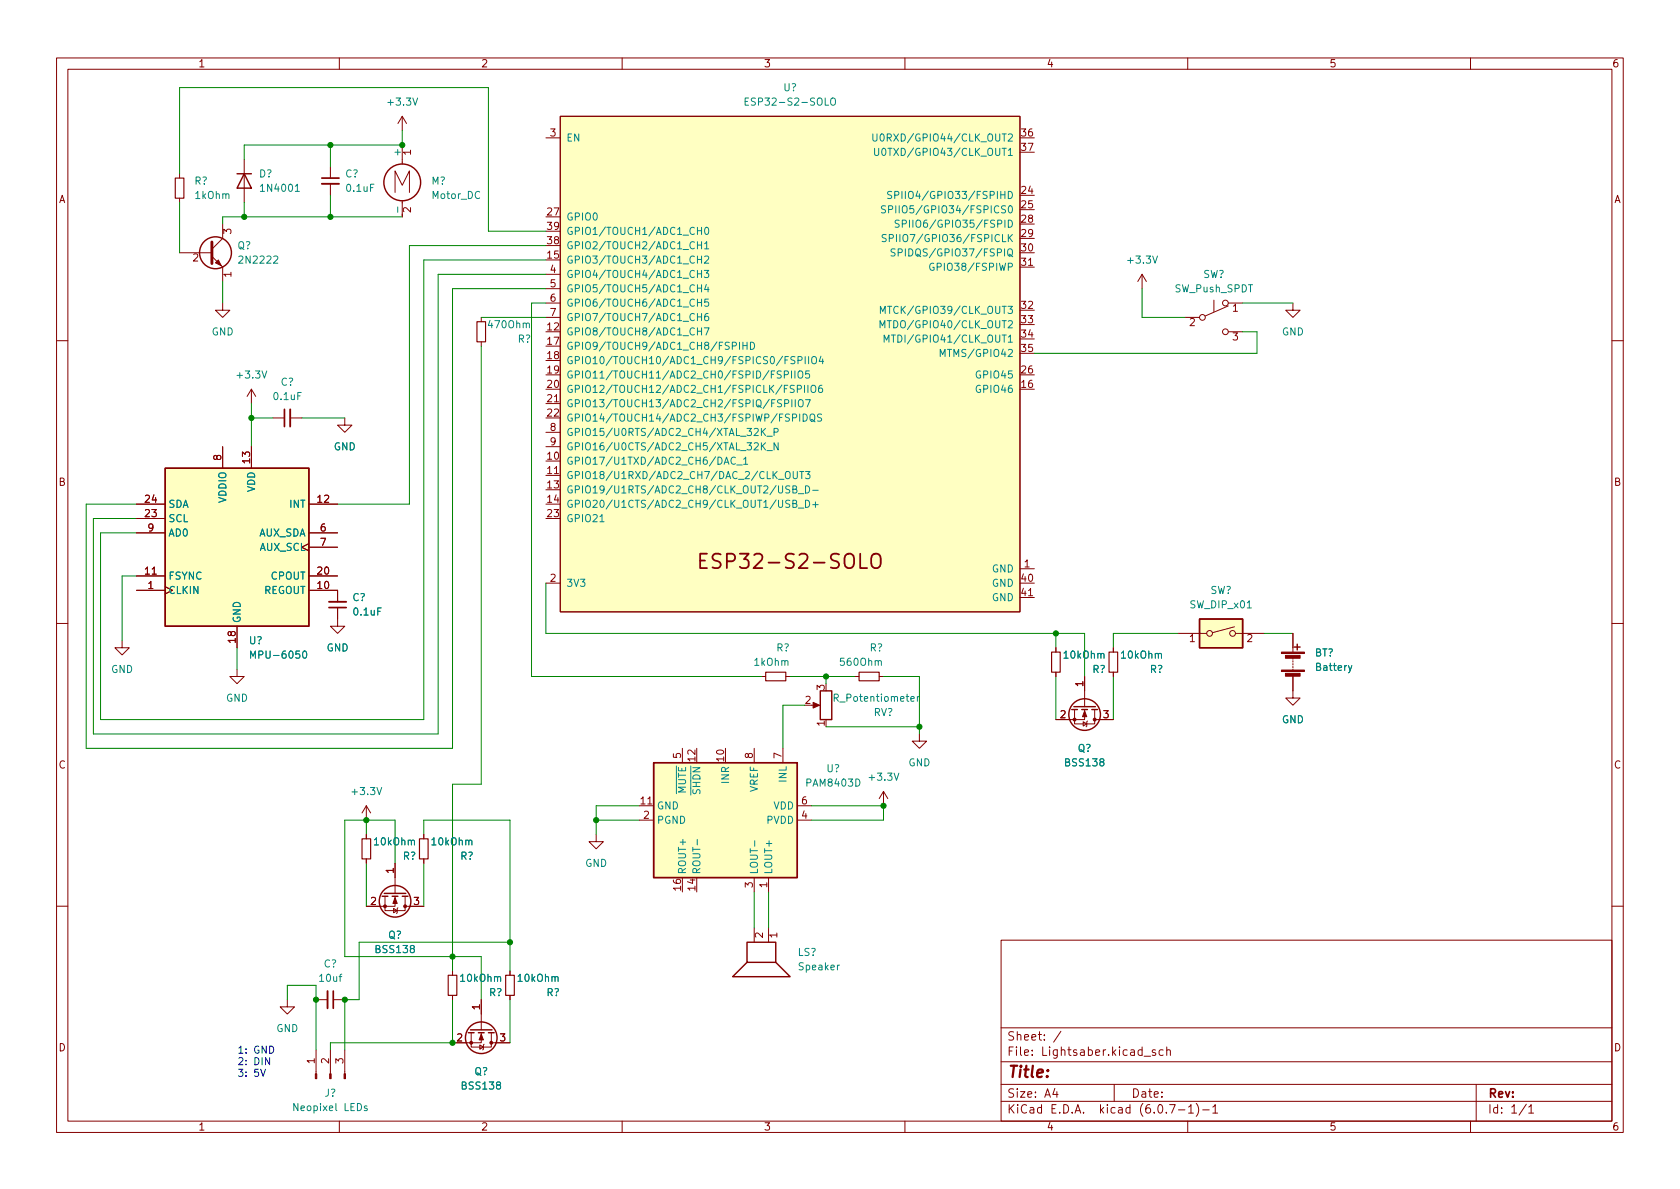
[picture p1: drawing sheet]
<svg xmlns="http://www.w3.org/2000/svg" width="297mm" height="210mm" viewBox="0 0 297 210" stroke-linecap="round" stroke-linejoin="round" font-family="sans-serif">
<g fill="none" stroke="#840000" stroke-width=".18">
<path d="M10 10.2h277v190.1h-277zM12 12.2h273v186.1h-273zM60 10.2v2M110 10.2v2M160 10.2v2M210 10.2v2M260 10.2v2M31.7 30.7v.8M31.7 35v.8M39.4 39.6v2.6l-1.9 1.9M43.2 28.2v7.6M58.4 29.5v2"/>
<path d="M58.4 32.5v2M69.8 34v-3.8l1.3 2.6 1.3-2.6v3.8M71.1 20.6v2.5M71.1 25.6v3.4M71.1 35.5v2.8M71.1 20.6l-.7 1.2M71.1 20.6l.8 1.2M96.5 24.4h2.6M99.1 20.6h81.2v87.6h-81.2zM31.7 44.7h5.8M37.5 45.3l1.9 1.9v2.6M39.4 53.6v1.3h1.2l-1.2 1.2-1.3-1.2h1.3"/>
<path d="M85.1 56.1v.8M96.5 53.6h2.6M96.5 56.1h2.6M96.5 48.5h2.6M96.5 51h2.6M180.3 47.2h2.6M201.9 48.5l-.7 1.3M201.9 48.5v2.5M201.9 48.5l.8 1.3M209.5 56.1h2.6M214.6 53.1v2M217.2 54.1l-4.1 1.8"/>
<path d="M217.2 53.6h2.5M217.2 58.7h2.5M228.6 53.6v1.3h1.3l-1.3 1.2-1.3-1.2h1.3M10 60.2h2M39.4 79v3.8M44.4 68.8v2.6M44.4 79v3.8M44.4 68.8l-.7 1.3M44.4 68.8l.8 1.3M48.3 73.9h2M51.3 73.9h2M61 73.9v1.3h1.2l-1.2 1.2-1.3-1.2h1.3"/>
<path d="M85.1 60.4v.8M96.5 71.4h2.6M96.5 76.4h2.6M96.5 79h2.6M285 60.2h2M24.1 89.1h5.1M24.1 91.7h5.1M24.1 94.2h5.1M54.6 96.1l-1.3 .7 1.3 .6M54.6 89.1h5.1M54.6 94.2h5.1M54.6 96.8h5.1"/>
<path d="M96.5 84.1h2.6M10 110.2h2M21.6 113.3v1.2h1.3l-1.3 1.3-1.3-1.3h1.3M24.1 104.4h5.1M24.1 101.8h5.1M41.9 118.4v1.2h1.3l-1.3 1.3-1.3-1.3h1.3M41.9 110.7v3.8M54.6 104.4h5.1v2M54.6 101.8h5.1M59.7 107.4v3.3h1.3l-1.3 1.3-1.3-1.3h1.3M96.5 103.1h2.6M134.6 119.6h.8"/>
<path d="M138.9 119.6h.8M151.1 119.6h.8M155.4 119.6h.8M180.3 100.6h2.6M180.3 105.7h2.6M186.7 114.5v.8M186.7 118.9v.7M191.8 119.6v5.4M196.8 114.5v.8M196.8 118.9v.7M208.3 112h5.1M218.3 110.8l-3.9 1.1"/>
<path d="M218.4 112h5.1M228.6 119.6v3.8h1.3l-1.3 1.3-1.3-1.3h1.3M228.6 112v3.3M228.6 116.3v.3M228.6 116.8v.3M228.6 117.3v.3M228.6 117.9v.2M228.6 118.4v.2M285 110.2h2M120.6 132.3v2.6M133.3 132.3v2.6M138.4 132.3v2.6"/>
<path d="M143.5 124.7h1M156.2 139.9l-.8 1.3M156.2 139.9v2.6M156.2 139.9l.8 1.3M162.6 129.8v1.3h1.2l-1.2 1.2-1.3-1.2h1.3M190 125.5v2.5h3.5v-2.5M191.5 127.6l.7 .4-.7 .4zM191.8 125.5v1.7h-5.1M192.3 127.5l-.1 .1v.8l-.2 .1M193.5 127.2h3.3M64.8 142.5v2.5M64.8 147.6v.7"/>
<path d="M64.8 151.9v.7M64.8 142.5l-.8 1.3M64.8 142.5l.7 1.3M68.1 158.5v2.5h3.5v-2.5M69.8 158.5v1.8h-5M69.8 152.6v5.4M74.9 147.6v.7M74.9 151.9v.7M105.4 147.6v1.2h1.3l-1.3 1.3-1.3-1.3h1.3M113 142.5h2.6M113 145h2.6M133.3 155.2v2.5"/>
<path d="M135.9 155.2v2.5M141 142.5h2.5M141 145h2.5M10 160.2h2M50.8 176.8v1.2h1.3l-1.3 1.3-1.3-1.3h1.3M55.9 176.8h2M58.9 176.8h2.1M69.6 160.6l.6 .4-.6 .4zM70.4 160.5l-.2 .1v.8l-.1 .1M71.6 160.3h3.3M80 171.7v.8M80 176v.8"/>
<path d="M85.1 176.8v5.3M90.2 171.7v.8M90.2 176v.8M133.3 164.1v2.5M135.9 164.1v2.5M177 166.3h108v32h-108zM285 160.2h2M55.9 185.7v4.2M58.4 185.7v4.2M60 198.3v2M61 185.7v4.2M83.3 182.6v2.6h3.6v-2.6"/>
<path d="M84.8 184.8l.7 .4-.7 .3zM85.1 182.6v1.8h-5.1M85.6 184.7l-.1 .1v.7l-.2 .2M86.9 184.4h3.3M110 198.3v2M160 198.3v2M177 194.8h108M177 191.8h108M177 187.8h108M177 181.8h108M186.5 192.5l-.4 1h1M186.9 193v1"/>
<path d="M187.6 182.4l-1.3 1.9M197 191.8v3M202.3 186.8h1.1M204.3 185.7l-.4-.1-.2 .2 .1 .3 .5 .1v.4h-.6M205.6 185.7l-.4-.1-.3 .3v.4l.2 .3h.5M206.3 185.8l.2-.2 .4 .1v.9M206.3 185.1v1.5M206.8 195.3h1l-.7 1.5M208.4 196.3h1.1M210 198.3v2M210.1 195.8l.5-.5v1.5M210.1 196.8h.9"/>
<path d="M211.5 195.1a1.72 1.72 0 0 1 0 2.3M212.6 196.3h1.2M214.4 195.8l.5-.5v1.5M214.4 196.8h.9M260 198.3v2M261 191.8v6.5M269.9 195.3l-1.3 1.9M270.3 195.8l.4-.5v1.5M270.3 196.8h.9"/>
<circle cx="212.6" cy="56.1" r=".51"/>
<circle cx="216.7" cy="53.6" r=".51"/>
<circle cx="216.7" cy="58.7" r=".51"/>
<circle cx="213.9" cy="112" r=".51"/>
<circle cx="217.9" cy="112" r=".51"/>
</g>
<g fill="none" stroke="#840000" stroke-width=".25">
<path d="M41.9 30.7h2.5M43.2 30.7l1.2 2.6h-2.5zM29.2 82.8h25.4v27.9h-25.4zM212.1 109.5h7.6v5h-7.6zM228.9 114.4h1M229.4 113.9v1M115.6 134.9h25.4v20.3h-25.4zM145 122.2h2.1v5h-2.1zM189.5 125.5h1M189.9 125h3.8M191.3 125.5h1M193 125.5h1.1"/>
<path d="M67.6 158.5h1M67.9 158h3.9M69.3 158.5h1.1M71.1 158.5h1M132.1 166.6h5.1v3.6h-5.1zM132.1 170.2l-2.6 2.5h10.2l-2.5-2.5M82.8 182.6h1M83.2 182.1h3.8M84.6 182.6h1M86.4 182.6h1"/>
<circle cx="71.1" cy="32.3" r="3.3"/>
<circle cx="38.1" cy="44.7" r="2.82"/>
<circle cx="191.8" cy="126.4" r="2.79"/>
<circle cx="69.8" cy="159.4" r="2.79"/>
<circle cx="85.1" cy="183.5" r="2.79"/>
</g>
<g fill="#840000" stroke="#840000" stroke-width=".18">
<path d="M85.1 182.9l.4 1h-.8z"/>
<path d="M60.8 189.9h.3v.8h-.3z"/>
<path d="M58.3 189.9h.2v.8h-.2z"/>
<path d="M55.8 189.9h.2v.8h-.2z"/>
<path d="M69.8 158.7l.4 1.1h-.7z"/>
<path d="M38.1 46.5l.5-.5 .5 1z"/>
<path d="M143.8 124.2l1.1 .5-1.1 .5z"/>
<path d="M226.6 118.5h4v.2h-4z"/>
<path d="M226.6 115.3h4v.3h-4z"/>
<path d="M227.3 119.1h2.6v.5h-2.6z"/>
<path d="M227.3 115.9h2.6v.5h-2.6z"/>
<path d="M191.8 125.7l.4 1h-.8z"/>
<circle cx="83.3" cy="184.4" r=".25"/>
<circle cx="86.9" cy="184.4" r=".25"/>
<circle cx="68.1" cy="160.3" r=".25"/>
<circle cx="71.6" cy="160.3" r=".25"/>
<circle cx="190" cy="127.2" r=".25"/>
<circle cx="193.5" cy="127.2" r=".25"/>
</g>
<path d="M31 31.5h1.5v3.5h-1.5zM84.3 56.9h1.6v3.5h-1.6zM135.4 118.9h3.5v1.5h-3.5zM151.9 118.9h3.5v1.5h-3.5zM185.9 115.3h1.6v3.6h-1.6zM196.1 115.3h1.5v3.6h-1.5zM64 148.3h1.5v3.6h-1.5zM74.2 148.3h1.5v3.6h-1.5zM79.2 172.5h1.6v3.5h-1.6zM89.4 172.5h1.5v3.5h-1.5z" fill="none" stroke="#840000" stroke-width=".2"/>
<path d="M56.9 32.5h3M51.3 72.4v3M58.2 106.4h3M57.9 175.3v3" fill="none" stroke="#840000" stroke-width=".33"/>
<path d="M56.9 31.5h3M50.3 72.4v3M58.2 107.4h3M58.9 175.3v3" fill="none" stroke="#840000" stroke-width=".3"/>
<g fill="none" stroke="#008484" stroke-width=".18">
<path d="M131.7 17.9h.5M132.4 17.3h-.7v1.3h.7M146.9 17.5l.3-.2a.43 .43 0 0 1 .5 .5v.4a.42 .42 0 0 1-.4 .4 .42 .42 0 0 1-.4-.4zM52.2 33.8h.7M154.3 23.7v1l.3 .3 .3-.1 .2-.2v-1M154.6 26.2v1.1l.3 .2 .3-.1 .2-.1v-1.1M155.7 23.8l.2-.1a.68 .68 0 0 1 .4 .6 .68 .68 0 0 1-.4 .7l-.2-.2-.1-.3zM156 26.3l.2-.1a.68 .68 0 0 1 .4 .7 .68 .68 0 0 1-.4 .6l-.2-.1-.1-.4zM156.6 36.4h-.5l-.2 .1v.4l.5 .2 .2 .3-.3 .3-.5-.1M157.1 37h.6l.1-.2v-.3l-.7-.1v1.3M157.7 33.9l-.5-.1-.2 .2v.3l.5 .3 .2 .3-.3 .2h-.5M158.2 34.5l.6-.1 .1-.1v-.3l-.7-.2v1.3"/>
<path d="M159 39l-.5-.1-.2 .1v.4l.6 .2 .1 .4-.3 .2-.4-.1M159.5 39.6l.6-.1 .2-.2-.1-.3-.7-.1v1.3M123.3 58.6h.7M123.3 45.9h.7M123.3 42.7v1.3M123.3 43.3h.7M123.3 40.8h.7M123.3 48.4h.7M123.3 51h.7M123.3 53.5h.7M123.3 56h.7M124 40.2v1.3"/>
<path d="M124 42.7v1.3M124 45.3v1.2M124 47.8v1.3M124 50.4v1.2M124 52.9v1.3M124 55.4v1.3M124 58v1.2M124.5 58h.9l-.6 1.2M124.5 47.8h.8l-.4 .5 .3 .1v.6l-.1 .1-.6-.1M124.6 45.4l.5-.1 .2 .3-.8 .9h.8M124.6 43.1l.3-.4v1.3M124.6 44h.7"/>
<path d="M124.7 40.3l.2-.1a.68 .68 0 0 1 .4 .6 .68 .68 0 0 1-.4 .7l-.2-.2-.1-.3zM124.9 50.3l-.3 .9h.8M125.2 55.4l-.4 .1a.85 .85 0 0 0 0 1.2l.4-.1 .1-.4-.2-.3h-.3l-.2 .3M125.2 50.8v.8M125.2 52.9h-.6v.6l.2-.1h.4l.1 .2-.1 .4-.1 .2-.5-.2M155.6 58v-1.3l.4 .9 .4-.9v1.3M155.7 55.4v-1.2l.4 .9 .4-.9v1.2M156.7 41.5h-.5l-.2 .1v.3l.6 .3 .1 .3-.3 .2h-.4M156.9 56.7h.7M156.9 54.2h.8M157.2 42.1h.6l.2-.2-.1-.3-.7-.1v1.2M157.6 59.2h.7"/>
<path d="M158.3 44.1l-.5-.1-.2 .1v.4l.5 .2 .2 .3-.3 .3-.5-.1M158.8 44.7l.6-.1 .1-.2v-.3l-.7-.1v1.3M165.1 46.6a.59 .59 0 0 0-.7 .6 .59 .59 0 0 0 .7 .6l.1-.5h-.3M130.8 60.5v1.3M131.4 60.5v1.3M131.4 61.1h.7M132.1 60.5v1.3M132.7 60.5a.64 .64 0 0 1 .7 .6 .64 .64 0 0 1-.7 .7zM134.6 75.8v1.2M134.6 78.3v1.3M134.8 76.3l.5 .7M134.8 78.8l.5 .8"/>
<path d="M135.3 75.8l-.7 .7M135.3 78.3l-.7 .7M135.6 77.1h1M135.6 79.7h1M136.9 76.4h.6l.1-.2-.1-.3-.6-.1v1.2M137.6 78.3v1.3l-.7-1.3v1.3M138.7 66.3l.6-.1 .1-.2-.1-.3-.6-.1v1.3M138.7 71.3h.6l.2-.2-.1-.3-.7-.1v1.2M139.9 65.6v1.3M140 70.7v1.2M140.6 65.6v1.3M140.6 70.7v1.2"/>
<path d="M141 68.8l.6-.1 .1-.1-.1-.3-.6-.2v1.3M141.1 63.7h.6l.1-.2v-.3l-.7-.1v1.2M141.2 65.8l.2-.2a.43 .43 0 0 1 .5 .4v.4a.42 .42 0 0 1-.4 .5 .42 .42 0 0 1-.4-.5zM141.3 70.7h.2a.43 .43 0 0 1 .5 .4v.4a.42 .42 0 0 1-.4 .5 .42 .42 0 0 1-.4-.5v-.4zM141.4 73.2v1.3M142 73.2a.64 .64 0 0 1 .7 .6 .64 .64 0 0 1-.7 .7zM142.2 68.1v1.3M142.4 63.1v1.2M142.4 70.7h.9l-.6 1.2M142.8 68.1v1.3M143 63.1v1.2M143.1 65.6h-.6l-.1 .6 .2-.1h.4l.2 .2-.1 .4-.2 .2-.5-.2"/>
<path d="M143.3 73.4l.2-.2a.43 .43 0 0 1 .6 .4v.5a.42 .42 0 0 1-.5 .4 .42 .42 0 0 1-.4-.4zM143.5 74.2l.6 .4M143.6 68.2l.1-.1a.43 .43 0 0 1 .5 .5v.4a.42 .42 0 0 1-.4 .4 .42 .42 0 0 1-.4-.4v-.4zM143.7 63.1h.1a.43 .43 0 0 1 .6 .4v.4a.42 .42 0 0 1-.5 .4 .42 .42 0 0 1-.4-.4v-.4zM145.1 63l-.3 .9h.8M145.3 73.3l-.5-.1-.2 .1v.4l.5 .2 .2 .3-.3 .3-.5-.1M145.3 68.1l-.3 .1a.86 .86 0 0 0 0 1.2l.4-.1v-.4l-.2-.3h-.2l-.3 .3M145.4 63.5v.8M156.3 60.5v-1.3l.5 .9 .4-.9v1.3M166.2 63.1v-1.3l.5 .9 .4-.9v1.3M106.1 92.3h.7M130 81a.6 .6 0 0 0-.8 .4 .6 .6 0 0 0 .6 .7l.2-.1"/>
<path d="M130.3 82.2h.9M131.5 81.2l.3-.4v1.3M131.5 82.1h.7M138.9 83.6l.3-.2a.43 .43 0 0 1 .5 .4v.4a.42 .42 0 0 1-.4 .5 .42 .42 0 0 1-.4-.5zM139.6 86l-.4-.1-.2 .1v.4l.5 .2 .1 .3-.2 .3-.5-.1M140.2 86.5h.5l.2-.2-.1-.3-.6-.1v1.3h.5l.2-.1v-.3l-.3-.3M140.2 89.1l.5-.1 .2-.2-.1-.2-.6-.1v1.2h.5l.2-.1v-.3l-.3-.2M140.2 83.4v1l.3 .2h.4l.1-.2v-1M141.2 87.3h.9M141.2 89.8h.9M141.4 83.4h.7M141.8 83.4v1.2"/>
<path d="M142.4 83.4h.8l-.4 .5 .4 .1v.5l-.2 .1-.6-.1M142.4 85.9a.64 .64 0 0 1 .8 .6 .64 .64 0 0 1-.8 .7zM142.4 88.5a.64 .64 0 0 1 .8 .6 .64 .64 0 0 1-.8 .6zM143.7 86.7h1M143.7 89.2h1M144.2 88.8v.9M44.3 116.4v-1.3l.4 .9 .5-.9v1.3M53.6 115.2l.2-.1a.68 .68 0 0 1 .4 .7 .68 .68 0 0 1-.4 .6l-.2-.1-.1-.4zM239 117.7l-.4 1.2-.2 .1M162.2 123.2v.8M162.6 123.2l-.4 .2M123.3 148.4v1"/>
<path d="M133.4 148.7v.9M64.9 195.6h-.3l-.2 .1 .1 .2 .4 .1v.3h-.5"/>
</g>
<g fill="#ffffc2" stroke="#ffffc2" stroke-width=".18">
<path d="M29.2 82.8h25.4v27.9h-25.4z"/>
<path d="M115.6 134.9h25.4v20.3h-25.4z"/>
<path d="M99.1 20.6h81.2v87.6h-81.2z"/>
<path d="M212.1 109.5h7.6v5h-7.6z"/>
</g>
<path d="M37.5 42.8v3.8" fill="none" stroke="#840000" stroke-width=".51"/>
<path d="M123.8 99.1h.8M125 97.9h-1.2v2.6h1.2M154.2 98.3a.85 .85 0 0 1 .9-.4 .85 .85 0 0 1 .6 .9v.8a.85 .85 0 0 1-.8 .9 .85 .85 0 0 1-.9-.9z" fill="none" stroke="#840000" stroke-width=".32"/>
<path d="M46.1 189.1l.4 1.2 .4-1.2M47.7 185a.64 .64 0 0 1 .7 .6 .64 .64 0 0 1-.7 .6zM47.7 187v1.3l-.8-1.3v1.3" fill="none" stroke="#0000c2" stroke-width=".18"/>
<g fill="none" stroke="#008400" stroke-width=".18">
<path d="M31.7 30.7v-15.2h54.7v25.4h10.1M31.7 35.8v8.9M43.2 35.8v2.5M58.4 25.6v3.9M58.4 34.5v3.8M71.1 38.3h-31.7v1.3M71.1 23.1v2.5h-27.9v2.6M39.4 49.8v3.8M85.1 56.1h11.4M96.5 53.6h-2.5v66h40.6M96.5 51h-16.5v81.3h-64.8v-43.2h8.9M96.5 43.4h-24.1v45.7h-12.7"/>
<path d="M96.5 48.5h-19v81.3h-61v-38.1h7.6M96.5 46h-21.6v81.2h-57.1v-33h6.3M201.9 51v5.1h7.6M219.7 58.7h2.5v3.8h-39.3M219.7 53.6h8.9M44.4 71.4v7.6M44.4 73.9h3.9M53.3 73.9h7.7M85.1 61.2v77.5h-5.1v33M24.1 101.8h-2.5v11.5M41.9 114.5v3.9M96.5 103.1v8.9h95.3v7.6"/>
<path d="M139.7 119.6h11.4M146 119.6v1.3M156.2 119.6h6.4v10.2M186.7 112v2.5M186.7 119.6v7.6M196.8 119.6v7.6M208.3 112h-11.5v2.5M223.5 112h5.1M142.2 124.7h-3.8v7.6M146 128.5h16.6M64.8 145v2.6M64.8 152.6v7.7"/>
<path d="M69.8 152.6v-7.6h-8.8v24.2h24.1v7.6M74.9 147.6v-2.6h15.3v26.7M74.9 152.6v7.7M105.4 145h7.6M113 142.5h-7.6v5.1M133.3 157.7v6.4M135.9 157.7v6.4M143.5 142.5h12.7v2.5h-12.7M50.8 176.8v-2.6h5.1v11.5M80 176.8v7.6h-21.6v1.3M90.2 166.6h-26.7v10.2h-2.5v8.9M90.2 176.8v7.6"/>
</g>
<g fill="#008400" stroke="#008400" stroke-width=".18">
<circle cx="105.4" cy="145" r=".46"/>
<circle cx="162.6" cy="128.5" r=".46"/>
<circle cx="186.7" cy="112" r=".46"/>
<circle cx="156.2" cy="142.5" r=".46"/>
<circle cx="80" cy="169.2" r=".46"/>
<circle cx="90.2" cy="166.6" r=".46"/>
<circle cx="146" cy="119.6" r=".46"/>
<circle cx="58.4" cy="25.6" r=".46"/>
<circle cx="71.1" cy="25.6" r=".46"/>
<circle cx="44.4" cy="73.9" r=".46"/>
<circle cx="43.2" cy="38.3" r=".46"/>
<circle cx="58.4" cy="38.3" r=".46"/>
<circle cx="64.8" cy="145" r=".46"/>
<circle cx="61" cy="176.8" r=".46"/>
<circle cx="55.9" cy="176.8" r=".46"/>
<circle cx="80" cy="184.4" r=".46"/>
</g>
<text font-size="3.5" fill="#840000" x="125.8" y="100.6">ESP32-S2-SOLO</text>
<text font-size="2.8" fill="#840000" x="178" y="190.6">Title:</text>
<g font-size="2.1" fill="#840000">
<text x="178" y="184">Sheet: /</text>
<text x="178" y="186.7">File: Lightsaber.kicad_sch</text>
<text x="178" y="196.9">KiCad E.D.A. kicad (6.0.7-1)-1</text>
<text x="178" y="194.1">Size: A4</text>
<text x="200" y="194.1">Date:</text>
<text x="263" y="194.1">Rev:</text>
<text x="263" y="196.9">Id: 1/1</text>
</g>
<g font-size="1.8" fill="#840000">
<text x="35" y="11.9">1</text>
<text x="85" y="11.9">2</text>
<text x="135" y="11.9">3</text>
<text x="185" y="11.9">4</text>
<text x="235" y="11.9">5</text>
<text x="285" y="11.9">6</text>
<text x="72.6" y="27.4" transform="rotate(-90 72.6 27.4)">1</text>
<text x="97.3" y="24.1">3</text>
<text x="180.6" y="24.1">36</text>
<text x="180.6" y="26.7">37</text>
<text x="10.3" y="35.9">A</text>
<text x="180.6" y="34.3">24</text>
<text x="285.3" y="35.9">A</text>
<text x="40.9" y="41.4" transform="rotate(-90 40.9 41.4)">3</text>
<text x="72.6" y="37.6" transform="rotate(-90 72.6 37.6)">2</text>
<text x="96.8" y="38.1">27</text>
<text x="96.8" y="40.6">39</text>
<text x="180.6" y="36.8">25</text>
<text x="180.6" y="39.4">28</text>
<text x="180.6" y="41.9">29</text>
<text x="34.1" y="46.2">2</text>
<text x="96.8" y="45.7">15</text>
<text x="96.8" y="43.2">38</text>
<text x="180.6" y="44.4">30</text>
<text x="180.6" y="47">31</text>
<text x="40.9" y="49" transform="rotate(-90 40.9 49)">1</text>
<text x="97.3" y="48.3">4</text>
<text x="97.3" y="50.8">5</text>
<text x="97.3" y="53.3">6</text>
<text x="96.8" y="58.4">12</text>
<text x="97.3" y="55.9">7</text>
<text x="180.6" y="54.6">32</text>
<text x="180.6" y="57.1">33</text>
<text x="180.6" y="59.7">34</text>
<text x="210.3" y="57.7">2</text>
<text x="217.9" y="55.1">1</text>
<text x="96.8" y="61">17</text>
<text x="96.8" y="63.5">18</text>
<text x="180.6" y="62.2">35</text>
<text x="217.9" y="60.2">3</text>
<text x="96.8" y="66">19</text>
<text x="96.8" y="68.6">20</text>
<text x="96.8" y="71.1">21</text>
<text x="180.6" y="68.6">16</text>
<text x="180.6" y="66">26</text>
<text x="96.8" y="73.7">22</text>
<text x="97.3" y="76.2">8</text>
<text x="39.1" y="81.4" transform="rotate(-90 39.1 81.4)">8</text>
<text x="44.2" y="81.9" transform="rotate(-90 44.2 81.9)">13</text>
<text x="96.8" y="81.3">10</text>
<text x="96.8" y="83.8">11</text>
<text x="97.3" y="78.7">9</text>
<text x="10.3" y="85.9">B</text>
<text x="25.7" y="88.9">24</text>
<text x="56.2" y="88.9">12</text>
<text x="96.8" y="86.4">13</text>
<text x="96.8" y="88.9">14</text>
<text x="285.3" y="85.9">B</text>
<text x="25.7" y="91.4">23</text>
<text x="26.2" y="94">9</text>
<text x="56.7" y="94">6</text>
<text x="96.8" y="91.4">23</text>
<text x="25.7" y="101.6">11</text>
<text x="56.2" y="101.6">20</text>
<text x="56.7" y="96.5">7</text>
<text x="181.1" y="100.3">1</text>
<text x="26.2" y="104.1">1</text>
<text x="56.2" y="104.1">10</text>
<text x="97.3" y="102.9">2</text>
<text x="180.6" y="102.9">40</text>
<text x="180.6" y="105.4">41</text>
<text x="41.7" y="113.6" transform="rotate(-90 41.7 113.6)">18</text>
<text x="210.3" y="113.5">1</text>
<text x="220.5" y="113.5">2</text>
<text x="142.4" y="124.5">2</text>
<text x="145.8" y="122" transform="rotate(-90 145.8 122)">3</text>
<text x="191.5" y="121.4" transform="rotate(-90 191.5 121.4)">1</text>
<text x="145.8" y="128.4" transform="rotate(-90 145.8 128.4)">1</text>
<text x="187.5" y="127">2</text>
<text x="195.1" y="127">3</text>
<text x="10.3" y="135.9">C</text>
<text x="120.4" y="134.1" transform="rotate(-90 120.4 134.1)">5</text>
<text x="122.9" y="134.6" transform="rotate(-90 122.9 134.6)">12</text>
<text x="128" y="134.6" transform="rotate(-90 128 134.6)">10</text>
<text x="133.1" y="134.1" transform="rotate(-90 133.1 134.1)">8</text>
<text x="138.2" y="134.1" transform="rotate(-90 138.2 134.1)">7</text>
<text x="285.3" y="135.9">C</text>
<text x="113.3" y="142.2">11</text>
<text x="141.7" y="142.2">6</text>
<text x="113.8" y="144.8">2</text>
<text x="141.7" y="144.8">4</text>
<text x="69.6" y="154.4" transform="rotate(-90 69.6 154.4)">1</text>
<text x="65.5" y="160">2</text>
<text x="73.2" y="160">3</text>
<text x="120.4" y="157.4" transform="rotate(-90 120.4 157.4)">16</text>
<text x="122.9" y="157.4" transform="rotate(-90 122.9 157.4)">14</text>
<text x="133.1" y="157" transform="rotate(-90 133.1 157)">3</text>
<text x="135.6" y="157" transform="rotate(-90 135.6 157)">1</text>
<text x="134.9" y="165.8" transform="rotate(-90 134.9 165.8)">2</text>
<text x="137.4" y="165.8" transform="rotate(-90 137.4 165.8)">1</text>
<text x="84.8" y="178.5" transform="rotate(-90 84.8 178.5)">1</text>
<text x="10.3" y="185.9">D</text>
<text x="80.8" y="184.1">2</text>
<text x="88.4" y="184.1">3</text>
<text x="285.3" y="185.9">D</text>
<text x="55.6" y="188.1" transform="rotate(-90 55.6 188.1)">1</text>
<text x="58.2" y="188.1" transform="rotate(-90 58.2 188.1)">2</text>
<text x="60.7" y="188.1" transform="rotate(-90 60.7 188.1)">3</text>
<text x="35" y="199.9">1</text>
<text x="85" y="199.9">2</text>
<text x="135" y="199.9">3</text>
<text x="185" y="199.9">4</text>
<text x="235" y="199.9">5</text>
<text x="285" y="199.9">6</text>
</g>
<g font-size="1.8" fill="#008484">
<text x="138.5" y="16.1">U?</text>
<text x="68.8" y="18.7">+3.3V</text>
<text x="132.8" y="18.7">ESP32-S2-SOLO</text>
<text x="70.9" y="27.4" transform="rotate(-90 70.9 27.4)">+</text>
<text x="100.1" y="25">EN</text>
<text x="156.6" y="25">U0RXD/GPIO44/CLK_OUT2</text>
<text x="156.8" y="27.6">U0TXD/GPIO43/CLK_OUT1</text>
<text x="34.4" y="32.6">R?</text>
<text x="34.6" y="35.2">1kOhm</text>
<text x="45.8" y="31.4">D?</text>
<text x="46.4" y="33.9">1N4001</text>
<text x="61" y="31.4">C?</text>
<text x="61.4" y="33.9">0.1uF</text>
<text x="76.3" y="32.6">M?</text>
<text x="76.4" y="35.2">Motor_DC</text>
<text x="159.8" y="35.2">SPIIO4/GPIO33/FSPIHD</text>
<text x="70.9" y="37.4" transform="rotate(-90 70.9 37.4)">-</text>
<text x="100.1" y="39">GPIO0</text>
<text x="100.1" y="41.5">GPIO1/TOUCH1/ADC1_CH0</text>
<text x="158.9" y="37.7">SPIIO5/GPIO34/FSPICS0</text>
<text x="161" y="40.3">SPIIO6/GPIO35/FSPID</text>
<text x="42" y="44.1">Q?</text>
<text x="42.6" y="46.6">2N2222</text>
<text x="100.1" y="46.6">GPIO3/TOUCH3/ADC1_CH2</text>
<text x="100.1" y="44.1">GPIO2/TOUCH2/ADC1_CH1</text>
<text x="158.7" y="42.8">SPIIO7/GPIO36/FSPICLK</text>
<text x="160" y="45.3">SPIDQS/GPIO37/FSPIQ</text>
<text x="165.7" y="47.9">GPIO38/FSPIWP</text>
<text x="199.6" y="46.6">+3.3V</text>
<text x="100.1" y="49.1">GPIO4/TOUCH4/ADC1_CH3</text>
<text x="100.1" y="51.7">GPIO5/TOUCH5/ADC1_CH4</text>
<text x="207.7" y="51.7">SW_Push_SPDT</text>
<text x="212.7" y="49.1">SW?</text>
<text x="37.4" y="59.3">GND</text>
<text x="86.5" y="58">470Ohm</text>
<text x="100.1" y="59.3">GPIO8/TOUCH8/ADC1_CH7</text>
<text x="100.1" y="54.2">GPIO6/TOUCH6/ADC1_CH5</text>
<text x="100.1" y="56.8">GPIO7/TOUCH7/ADC1_CH6</text>
<text x="157.4" y="58">MTDO/GPIO40/CLK_OUT2</text>
<text x="157.5" y="55.5">MTCK/GPIO39/CLK_OUT3</text>
<text x="226.6" y="59.3">GND</text>
<text x="91.5" y="60.6">R?</text>
<text x="100.1" y="61.8">GPIO9/TOUCH9/ADC1_CH8/FSPIHD</text>
<text x="100.1" y="64.4">GPIO10/TOUCH10/ADC1_CH9/FSPICS0/FSPIIO4</text>
<text x="158.3" y="60.6">MTDI/GPIO41/CLK_OUT1</text>
<text x="167.2" y="63.1">MTMS/GPIO42</text>
<text x="42.1" y="66.9">+3.3V</text>
<text x="48.5" y="70.7">0.1uF</text>
<text x="49.6" y="68.2">C?</text>
<text x="100.1" y="66.9">GPIO11/TOUCH11/ADC2_CH0/FSPID/FSPIIO5</text>
<text x="100.1" y="69.5">GPIO12/TOUCH12/ADC2_CH1/FSPICLK/FSPIIO6</text>
<text x="172.9" y="69.5">GPIO46</text>
<text x="172.9" y="66.9">GPIO45</text>
<text x="100.1" y="72">GPIO13/TOUCH13/ADC2_CH2/FSPIQ/FSPIIO7</text>
<text x="100.1" y="74.5">GPIO14/TOUCH14/ADC2_CH3/FSPIWP/FSPIDQS</text>
<text x="100.1" y="77.1">GPIO15/U0RTS/ADC2_CH4/XTAL_32K_P</text>
<text x="59" y="79.6">GND</text>
<text x="100.1" y="82.2">GPIO17/U1TXD/ADC2_CH6/DAC_1</text>
<text x="100.1" y="79.6">GPIO16/U0CTS/ADC2_CH5/XTAL_32K_N</text>
<text x="29.7" y="89.8">SDA</text>
<text x="40" y="88.9" transform="rotate(-90 40 88.9)">VDDIO</text>
<text x="45.1" y="87" transform="rotate(-90 45.1 87)">VDD</text>
<text x="51.3" y="89.8">INT</text>
<text x="100.1" y="84.7">GPIO18/U1RXD/ADC2_CH7/DAC_2/CLK_OUT3</text>
<text x="100.1" y="87.2">GPIO19/U1RTS/ADC2_CH8/CLK_OUT2/USB_D-</text>
<text x="100.1" y="89.8">GPIO20/U1CTS/ADC2_CH9/CLK_OUT1/USB_D+</text>
<text x="29.7" y="92.3">SCL</text>
<text x="29.7" y="94.9">AD0</text>
<text x="45.7" y="94.9">AUX_SDA</text>
<text x="100.1" y="92.3">GPIO21</text>
<text x="45.8" y="97.4">AUX_SCL</text>
<text x="175.4" y="101.2">GND</text>
<text x="29.7" y="105">CLKIN</text>
<text x="29.7" y="102.5">FSYNC</text>
<text x="46.5" y="105">REGOUT</text>
<text x="47.9" y="102.5">CPOUT</text>
<text x="62.3" y="106.3">C?</text>
<text x="100.1" y="103.8">3V3</text>
<text x="175.4" y="103.8">GND</text>
<text x="175.4" y="106.3">GND</text>
<text x="210.5" y="107.6">SW_DIP_x01</text>
<text x="213.9" y="105">SW?</text>
<text x="42.5" y="110.2" transform="rotate(-90 42.5 110.2)">GND</text>
<text x="44" y="113.9">U?</text>
<text x="62.6" y="108.8">0.1uF</text>
<text x="19.6" y="119">GND</text>
<text x="45" y="116.5">MPU-6050</text>
<text x="57.7" y="115.2">GND</text>
<text x="133.4" y="117.7">1kOhm</text>
<text x="137.3" y="115.2">R?</text>
<text x="148.7" y="117.7">560Ohm</text>
<text x="153.8" y="115.2">R?</text>
<text x="188.2" y="116.5">10kOhm</text>
<text x="193.1" y="119">R?</text>
<text x="198.4" y="116.5">10kOhm</text>
<text x="203.3" y="119">R?</text>
<text x="232.4" y="116.1">BT?</text>
<text x="232.8" y="118.6">Battery</text>
<text x="39.9" y="124.1">GND</text>
<text x="147.9" y="124.1">R_Potentiometer</text>
<text x="154.4" y="126.6">RV?</text>
<text x="226.6" y="127.9">GND</text>
<text x="146.1" y="136.5">U?</text>
<text x="160.6" y="135.5">GND</text>
<text x="188.5" y="135.5">BSS138</text>
<text x="190.5" y="133">Q?</text>
<text x="62.4" y="140.6">+3.3V</text>
<text x="116.1" y="143.1">GND</text>
<text x="121.3" y="141.8" transform="rotate(-90 121.3 141.8)">~{MUTE}</text>
<text x="123.8" y="141.8" transform="rotate(-90 123.8 141.8)">~{SHDN}</text>
<text x="128.9" y="138.4" transform="rotate(-90 128.9 138.4)">INR</text>
<text x="134" y="140.1" transform="rotate(-90 134 140.1)">VREF</text>
<text x="136.7" y="143.1">VDD</text>
<text x="139.1" y="138.2" transform="rotate(-90 139.1 138.2)">INL</text>
<text x="142.7" y="139.1">PAM8403D</text>
<text x="153.9" y="138">+3.3V</text>
<text x="66.3" y="149.5">10kOhm</text>
<text x="76.4" y="149.5">10kOhm</text>
<text x="116.1" y="145.7">PGND</text>
<text x="135.5" y="145.7">PVDD</text>
<text x="71.2" y="152">R?</text>
<text x="81.4" y="152">R?</text>
<text x="103.4" y="153.3">GND</text>
<text x="121.3" y="154.7" transform="rotate(-90 121.3 154.7)">ROUT+</text>
<text x="123.8" y="154.7" transform="rotate(-90 123.8 154.7)">ROUT-</text>
<text x="134" y="154.7" transform="rotate(-90 134 154.7)">LOUT-</text>
<text x="136.5" y="154.7" transform="rotate(-90 136.5 154.7)">LOUT+</text>
<text x="68.6" y="166">Q?</text>
<text x="56.6" y="173.6">10uf</text>
<text x="57.2" y="171.1">C?</text>
<text x="66.6" y="168.5">BSS138</text>
<text x="81.5" y="173.6">10kOhm</text>
<text x="91.7" y="173.6">10kOhm</text>
<text x="141" y="169">LS?</text>
<text x="141.4" y="171.6">Speaker</text>
<text x="86.5" y="176.1">R?</text>
<text x="96.6" y="176.1">R?</text>
<text x="48.8" y="182.5">GND</text>
<text x="83.9" y="190.1">Q?</text>
<text x="52.2" y="196.5">Neopixel LEDs</text>
<text x="57.4" y="193.9">J?</text>
<text x="81.8" y="192.7">BSS138</text>
</g>
<g font-size="1.8" fill="#0000c2">
<text x="41.9" y="186.3">1: GND</text>
<text x="41.9" y="188.4">2: DIN</text>
<text x="41.9" y="190.4">3: 5V</text>
</g>
</svg>
